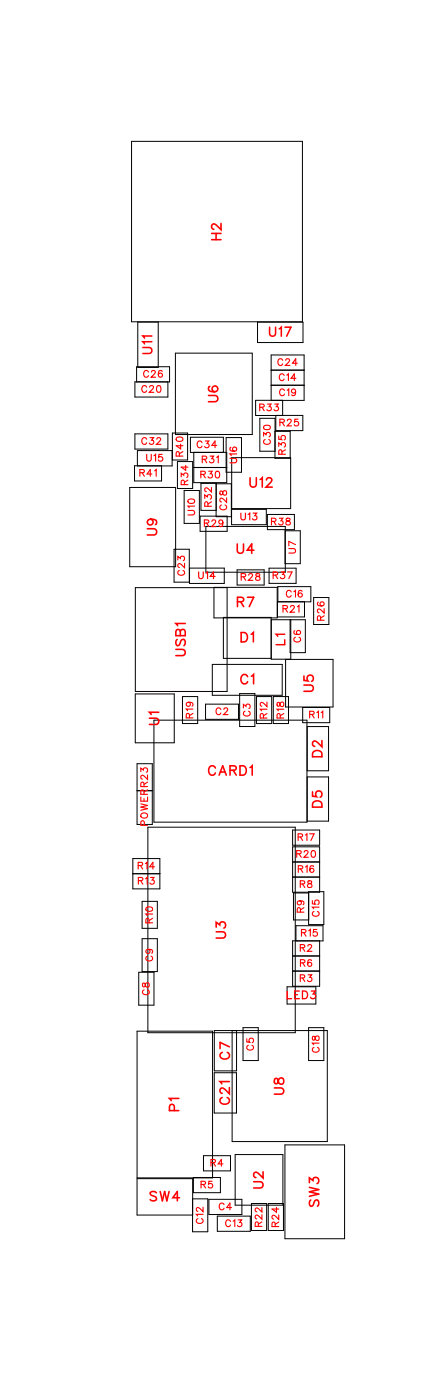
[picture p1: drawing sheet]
<svg xmlns="http://www.w3.org/2000/svg" width="33mm" height="106mm" viewBox="0 0 33 106" stroke-linecap="round" stroke-linejoin="round" font-family="sans-serif">
<g fill="none" stroke="#000" stroke-width=".08">
<path d="M9.8 36.9h3.5v6h-3.5zM10.2 32.8h2.5v1.2h-2.5zM10.4 24.4v3.4h1.5v-3.4M12.2 35.2v1.2h-2v-1.2l2.8 .1v-1.2h-2.6v1.2M12.7 28.9v1.1h-2.5v-1.1h2.6v-1.2h-2.5v1.2M13 32.8h1.2v2h-1.2zM13.2 26.7h5.8v6.2h-5.8zM13.4 34.9h1.1v2.1h-1.1zM13.9 37.1h1.2v2.5h-1.2zM14.6 34.2v2.3h2.5v-2.3h-2.7v-1.1h2.5v1.1M14.6 35.4h2.5M15.1 39.1h2.1v1.1h-2.1z"/>
<path d="M15.5 39.8h6v3.5h-6zM16.3 36.6h1.2v2.5h-1.2v-2.5h-1.1v2h1.1M17.1 33.1h1.1v2.6h-1.1zM17.5 38.5h2.6v1.2h-2.6zM17.5 34.6h4.4v3.9h-4.4zM20.2 38.9h2v1.2h-2zM20.5 30.3v-3.4h2.5v3.4h-3.7v1.1h3.6v1.2h-2.1v-1.2M20.5 28h2.5M20.5 29.2h2.5M20.5 29.1h2.5M20.8 32.6h1.1v2.1h-1.1v-3.1h-1.2v2.5h1.2M21.3 30.3v1.1"/>
<path d="M22.8 24.3v-13.6h-12.9v13.6l13 .1v1.5h-3.5v-1.5M10.2 52.5h3v3.7h-3zM10.2 44.5h6.9v7.8h-6.9zM10.3 57.8h1.2v4.6h-1.2zM10.3 59.8h1.2M11.6 54.5h11.6v7.7h-11.6zM13.1 41.6h1.2v2.4h-1.2zM13.8 52.7h1.1v2h-1.1zM14.3 43h2.6v1.1h-2.6zM15.5 53.3h2.5v1.1h-2.5zM16 50.3h5.3v2.3h-5.3zM16.2 44.4h4.7v2.3h-4.7z"/>
<path d="M16.9 46.7h3.6v3.1h-3.6zM17.9 43.1h2v1.2h-2zM18.1 52.5h1.1v2.5h-1.1zM19.4 52.7h1.1v2h-1.1zM20.3 43h2.1v1.1h-2.1zM20.6 52.7h1.2v2h-1.2zM21 45.5h2.5v-1.1h-2.5v1.1M21.5 40.2h1.2v2.4h-1.2M21.6 49.9h3.5v3.6h-3.5zM22 46.9v3h-1.5v-3h2.6v2.5h-1.2v-2.5M22.9 53.5h2v1.2h-2zM23 45.5v1.2h-2"/>
<path d="M23.2 55h1.6v3.3h-1.6M23.2 58.8h1.6v3.3h-1.6M23.7 45.2h1.1v2h-1.1zM10 65h2.1v2.3h-2.1zM10 66.1h2.1M10.4 78h5.7v11.1h-5.7zM10.5 73.6h1.1v2.4h-1.1zM10.7 71h1.2v2.5h-1.2zM10.7 68.2h1.2v2h-1.2zM11.2 62.6h11.1v15.5h-11.1zM17.9 78v3h-1.7v-3h8.5v8.4h-7.2v-8.4M18.4 77.8h1.1v2.4h-1.1z"/>
<path d="M21.7 74.7h2.2v1.3h-2.2zM22.1 62.8h2v1.1h-2zM22.1 64.1h2v3.4h-2zM22.1 72.3h2M22.1 73.5h2M22.1 66.4h2M22.1 65.2h2M23.3 77.8h1.2v2.4h-1.2zM23.3 67.5h1.2v2.5h-1.2zM23.3 67.6h-1.1v2h1.1M24.1 71.2v3.4h-2v-3.4h2.3v-1.2h-2v1.2M14.5 90.7h1.2v2.5h-1.2v-4h-4.2v2.7h4.2"/>
<path d="M14.6 89.1h2v1.1h-2zM15.4 87.4h2v1.2h-2zM15.8 90.7h2.5v1.2h-2.5zM16.2 81.2h1.7v3h-1.7zM16.4 92h2.5v1.2h-2.5zM17.8 87.4h3.6v3.8h-3.6zM19 91.1h1.1v2h-1.1zM20.3 91.1h1.1v2h-1.1zM21.5 86.6h4.5v7.1h-4.5z"/>
</g>
<g fill="none" stroke="#f00" stroke-width=".12">
<path d="M16 18.1h.7M16 17.7h.7M16.3 17.7v.4M16.7 16.9v.5l-.3-.4-.3-.1-.1 .2v.1l.1 .1M10.8 26.3h.5l.2 .2-.1 .2h-.6M11.4 39.3a.22 .22 0 0 1 .2 .3 .22 .22 0 0 1-.4 .1 .22 .22 0 0 1 0-.4h.2a.34 .34 0 0 1 .4 .3l-.1 .1M11.5 25.9h-.7l.1 .1M11.5 25.4h-.7l.1 .2M15.7 29.9h.5l.3 .2-.1 .3h-.7M15.8 29.2v.1a.35 .35 0 0 0 .2 .4 .35 .35 0 0 0 .5-.3 .22 .22 0 0 0-.3-.2 .22 .22 0 0 0-.2 .2 .22 .22 0 0 0 .2 .2M18.9 36.1v.6l.2 .2 .2-.1 .1-.7M19.6 36.3l.2-.2v.8"/>
<path d="M20.1 36.3l.2-.2h.1l.1 .2-.1 .2-.3 .4h.5M20.4 24.8v.4l.2 .2 .2-.1v-.5M21.1 24.9l.1-.1v.6M21.5 24.8h.5l-.4 .6M11.1 40h.5l.2 .2-.1 .2-.6 .1M11.3 54.3h.5l.2 .2-.1 .3h-.6M12 53.9h-.7l.1 .2M13.3 49.1h.5l.2 .2-.1 .3h-.6M13.4 48.4l-.1 .1 .1 .3h.2l.2-.4h.1l.1 .1-.1 .3M13.6 47.8v-.1h-.3v.4h.7v-.3l-.1-.2-.3 .1v.4M14 47.2h-.7l.1 .1M16.3 58.1a.26 .26 0 0 0-.3-.2 .26 .26 0 0 0-.2 .3v.2a.26 .26 0 0 0 .2 .2 .26 .26 0 0 0 .3-.1"/>
<path d="M16.5 58.6l.3-.7 .3 .7M16.6 58.4h.4M17.4 58.3l.4-.1v-.2l-.4-.1v.7M17.6 58.3l.2 .3M17.9 41.2v.5l.2 .2 .3-.1v-.6M17.9 45.5h.4l.1-.2-.2-.1h-.3v.7M18.1 57.9h.3a.38 .38 0 0 1 .2 .4 .38 .38 0 0 1-.2 .3h-.3zM18.2 45.5l.2 .4M18.2 47.9h.2a.38 .38 0 0 1 .3 .3 .38 .38 0 0 1-.3 .4h-.2zM18.7 45.2h.5l-.4 .7M18.7 51.2a.26 .26 0 0 0-.3-.2 .26 .26 0 0 0-.2 .3v.2a.26 .26 0 0 0 .2 .2 .26 .26 0 0 0 .3-.1M18.9 58.1l.1-.2v.7"/>
<path d="M19 48l.1-.1v.7M19 51.2l.1-.2v.7M19.2 41.6h-.5l.3-.4v.7M23 51.8h.5l.2 .2-.1 .3h-.6M23 51.1v.4h.3a.25 .25 0 0 1-.1-.4 .25 .25 0 0 1 .4 .1 .25 .25 0 0 1-.1 .3M23.6 59.9v.3l.3 .1a.25 .25 0 0 1 0-.4 .25 .25 0 0 1 .4 0 .25 .25 0 0 1-.1 .4M23.7 56.9l.2-.1 .3 .1 .1 .4h-.7zM24.3 56v.5l-.3-.3-.3-.1-.1 .1v.1l.2 .2M16.3 70.5h.5l.2 .2-.1 .2-.6 .1M16.3 70.1v-.3l.3 .2a.24 .24 0 0 1 .4-.2 .24 .24 0 0 1-.1 .4M16.8 79.6a.26 .26 0 0 0-.2 .3 .26 .26 0 0 0 .3 .2h.2a.26 .26 0 0 0 .2-.2 .26 .26 0 0 0-.1-.3M17.3 79.2l-.7-.3v.4"/>
<path d="M23.7 60.7l.2-.1 .3 .1 .1 .4h-.7zM11.8 90.2l-.2-.1-.3 .1 .1 .2 .4 .3v.1l-.2 .1-.3-.1M12.1 90.1l.2 .8 .1-.8 .2 .8 .2-.8M13.2 84l-.1-.4h-.2l-.1 .4h.7M13.5 83.1h-.7l.1 .2M13.6 90.6h-.5l.3-.5v.8M16.8 83a.26 .26 0 0 0-.2 .3 .26 .26 0 0 0 .3 .2h.2a.26 .26 0 0 0 .2-.2 .26 .26 0 0 0-.1-.3M17.3 82.3v.5l-.3-.4-.3-.1-.1 .1v.2l.2 .1M17.3 81.8h-.7l.1 .2M19.2 89.4h.5l.2 .2-.1 .2-.6 .1M19.9 88.7v.4l-.4-.3-.2-.1-.1 .1v.2l.1 .1M20.7 82.3h.5l.2 .2-.1 .3h-.6"/>
<path d="M20.8 81.6v.4h.1l.3-.4a.24 .24 0 0 1 .2 .2 .24 .24 0 0 1-.2 .2l-.1-.1-.1-.3zM23.4 89.5v-.4l.2 .2a.24 .24 0 0 1 .4-.2 .25 .25 0 0 1-.1 .5M23.4 89.8l.7 .2-.7 .2 .7 .1-.7 .2M23.5 90.8l-.1 .2 .1 .3 .1-.1 .3-.4h.1l.1 .2-.1 .3"/>
</g>
<g fill="none" stroke="#f00" stroke-width=".08">
<path d="M10.6 35.8l.3-.1v-.1l-.3-.1v.5M10.7 35.8l.2 .2M11.1 29.3a.19 .19 0 0 0-.2-.1 .19 .19 0 0 0-.2 .2v.1a.19 .19 0 0 0 .2 .2 .19 .19 0 0 0 .2-.1M11.1 33.2a.19 .19 0 0 0-.2-.1 .19 .19 0 0 0-.2 .2v.1a.19 .19 0 0 0 .2 .2 .19 .19 0 0 0 .2-.1M11.2 28.2a.19 .19 0 0 0-.2-.2 .19 .19 0 0 0-.2 .2v.1a.19 .19 0 0 0 .2 .2 .19 .19 0 0 0 .2-.1M11.3 29.3l.2-.1 .1 .1-.3 .4h.3M11.3 33.1h.3l-.2 .2a.18 .18 0 0 1 .2 .3 .17 .17 0 0 1-.3-.1M11.4 28.2l.2-.2 .1 .2-.3 .3h.4M11.5 35.9h-.4l.2-.4v.5M11.7 35.6l.1-.1v.5M11.8 33.2l.2-.1 .1 .2-.3 .3h.4M11.9 29.2a.23 .23 0 0 1 .3 .2 .23 .23 0 0 1-.3 .3l-.1-.2z"/>
<path d="M12.2 28.1a.22 .22 0 0 0-.3 .2 .22 .22 0 0 0 .3 .2 .16 .16 0 0 0 0-.3 .16 .16 0 0 0-.2 .2M13.3 33.1a.25 .25 0 0 1 .3-.1 .25 .25 0 0 1 .2 .3 .25 .25 0 0 1-.3 .1 .25 .25 0 0 1-.2-.3zM13.5 34.5v-.3h-.1l-.1 .3h.5M13.6 33.6v.4l-.3-.3h.5M13.7 36.1v-.3l.2 .2a.17 .17 0 0 1 .2-.2 .17 .17 0 0 1 0 .3M13.8 34.2l-.3 .1M13.9 36.7v-.3l-.1-.1-.1 .4h.5M14 35.2v.4l-.3-.3h.5M14.2 38.6h.4l.1 .2-.1 .1-.4 .1M14.2 36.3l-.3 .2M14.2 37.8a.25 .25 0 0 1 .3-.1 .25 .25 0 0 1 .2 .3 .25 .25 0 0 1-.3 .1 .25 .25 0 0 1-.2-.3zM14.7 38.3h-.5l.1 .1"/>
<path d="M15.2 35.9h.3v-.2h-.3v.5M15.3 33.5a.19 .19 0 0 0-.3-.1 .19 .19 0 0 0-.1 .2v.1a.19 .19 0 0 0 .1 .2 .19 .19 0 0 0 .3-.1M15.3 34.8l.3-.1v-.1l-.3-.1v.5M15.3 35.9l.2 .3M15.4 39.6h.3l.1-.2-.4-.1v.5M15.4 34.8l.2 .2M15.5 37.7v-.3l.2 .2a.17 .17 0 0 1 .2-.1 .17 .17 0 0 1 0 .3M15.5 33.4h.3l-.2 .2a.17 .17 0 0 1 .2 .2 .17 .17 0 0 1-.3 0M15.6 39.6l.2 .2M15.7 38.3v-.3h-.1l-.1 .3h.5M15.8 35.7h.2l-.1 .1a.17 .17 0 0 1 .1 .3 .17 .17 0 0 1-.3 0M15.9 34.5h.2l-.1 .2a.17 .17 0 0 1 .1 .3 .17 .17 0 0 1-.3-.1"/>
<path d="M16 36.9v.3l-.4-.3-.1 .1 .1 .2M16 38l-.3 .1M16 39.5l.2-.2 .1 .2-.3 .3h.3M16.3 35.7a.23 .23 0 0 1 .3 .2 .23 .23 0 0 1-.3 .2v-.2zM16.4 33.7h-.4l.2-.3v.5M16.4 34.6l.1-.1v.5M16.6 37.2v.2h.1l.2-.3a.17 .17 0 0 1 .2 .2 .17 .17 0 0 1-.2 .2l-.1-.3zM16.7 38.2a.19 .19 0 0 0-.1 .2 .19 .19 0 0 0 .2 .2h.1a.19 .19 0 0 0 .2-.2 .19 .19 0 0 0-.1-.2M16.8 39.5a.16 .16 0 0 1-.2 .1 .16 .16 0 0 1 0-.2 .16 .16 0 0 1 .2 0v.4h-.3M17.1 37.7v.3l-.4-.3-.1 .1 .1 .2M19.6 30.8h.3l.1-.1-.4-.1v.5M19.8 30.8l.2 .3"/>
<path d="M19.9 33v-.3l.2 .2a.17 .17 0 0 1 .3-.1 .17 .17 0 0 1-.1 .3M19.9 32.2a.25 .25 0 0 1 .3-.1 .25 .25 0 0 1 .2 .3 .25 .25 0 0 1-.3 .1 .25 .25 0 0 1-.2-.3zM20 33.3a.19 .19 0 0 0-.1 .2 .19 .19 0 0 0 .2 .1h.1a.19 .19 0 0 0 .2-.1 .19 .19 0 0 0-.1-.2M20.2 30.6h.3l-.2 .2a.17 .17 0 0 1 .2 .2 .17 .17 0 0 1-.3 0M20.5 39.4h.3v-.1l-.3-.1v.5M20.7 39.4l.1 .3M20.7 30.6h.3l-.1 .2a.17 .17 0 0 1 .1 .2 .17 .17 0 0 1-.3 0M21 33.8v-.3l.2 .2a.18 .18 0 0 1 .3-.2 .17 .17 0 0 1 0 .3M21 33v.2l.3 .1a.18 .18 0 0 1 0-.3 .18 .18 0 0 1 .2 0 .18 .18 0 0 1 0 .3M21.1 39.2h.3l-.2 .2a.17 .17 0 0 1 .1 .3 .17 .17 0 0 1-.3-.1M21.1 32l.3-.1 .1-.1-.4-.1v.5M21.3 34.4v-.3l-.2-.1-.1 .4h.6"/>
<path d="M21.3 32l.2 .2M21.3 27.3a.19 .19 0 0 0-.2-.2 .19 .19 0 0 0-.1 .2v.2a.19 .19 0 0 0 .1 .2 .19 .19 0 0 0 .2-.2M21.5 28.4a.19 .19 0 0 0-.3-.1 .19 .19 0 0 0-.1 .2v.1a.19 .19 0 0 0 .1 .2 .19 .19 0 0 0 .3-.1M21.5 29.5a.19 .19 0 0 0-.2-.1 .19 .19 0 0 0-.2 .2v.1a.19 .19 0 0 0 .2 .2 .19 .19 0 0 0 .2-.1M21.6 34l-.3 .2M21.6 27.3l.2-.2 .1 .2-.3 .4h.3M21.6 39.2v.2l.3 .1a.17 .17 0 0 1-.1 .2 .17 .17 0 0 1-.2-.2l.3-.2v-.1zM21.7 28.4l.1-.1v.5M21.7 29.5l.1-.1v.5M21.7 31.8l.2-.1 .1 .2-.3 .3h.3M22.3 29.6a.16 .16 0 0 1-.2 .1 .16 .16 0 0 1-.1-.2 .16 .16 0 0 1 .3 0l-.1 .4h-.2M22.3 28.6h-.3l.2-.3v.5"/>
<path d="M22.5 27.5h-.4l.2-.4v.6M22.5 31.7h-.2l-.1 .2a.18 .18 0 0 1 .3 0 .18 .18 0 0 1 0 .3 .18 .18 0 0 1-.3-.1M10.6 58.4v-.3l.2 .2a.18 .18 0 0 1 .3-.2 .17 .17 0 0 1-.1 .3M10.9 59.5v-.3h-.2l-.1 .3h.5M11.1 58.6v.4l-.3-.3-.2 .1 .2 .1M11.1 59.8l-.2 .1M11.1 59.2l-.2 .1M13.4 42.4v-.3l.2 .1a.17 .17 0 0 1 .3-.1 .17 .17 0 0 1-.1 .3M13.5 43.2a.19 .19 0 0 0-.1 .2 .19 .19 0 0 0 .2 .1h.1a.19 .19 0 0 0 .2-.1 .19 .19 0 0 0-.1-.2M13.9 42.6v.4l-.3-.4-.2 .1 .1 .2M14.2 53.1a.16 .16 0 0 1 .2 .2 .16 .16 0 0 1-.3 .1 .16 .16 0 0 1 0-.2h.4v.2M14.3 54.3v-.3h-.1l-.1 .3h.5"/>
<path d="M14.6 53.6h-.5l.1 .2M14.6 54l-.3 .1M16.7 53.7a.19 .19 0 0 0-.2-.1 .19 .19 0 0 0-.2 .2v.1a.19 .19 0 0 0 .2 .2 .19 .19 0 0 0 .2-.2M16.9 53.7l.2-.1 .1 .1-.3 .4h.3M18.2 43.6h.3l.1-.1-.4-.1v.5M18.4 53.6v-.3l.2 .1a.17 .17 0 0 1 .2-.1 .17 .17 0 0 1 0 .3M18.4 43.6l.2 .3M18.5 53.8a.19 .19 0 0 0-.1 .2 .19 .19 0 0 0 .2 .2h.1a.19 .19 0 0 0 .2-.2 .19 .19 0 0 0-.1-.2M18.8 43.5l.2-.1 .1 .1-.3 .4h.3M19.3 43.4v.2l.3 .1a.17 .17 0 0 1-.1 .2 .17 .17 0 0 1-.2-.2l.3-.2v-.1zM19.9 54.3v-.3h-.2v.3h.5M20.2 53.7h-.5v.1"/>
<path d="M20.2 53.1v.4l-.4-.4-.1 .1 .1 .2M20.2 54l-.3 .2M20.6 43.5h.3l.1-.1-.4-.1v.5M20.8 43.5l.2 .3M20.9 53.2v.2h.1l.3-.3a.17 .17 0 0 1 .1 .2 .17 .17 0 0 1-.1 .2l-.2-.3zM21.2 54.3l-.1-.3h-.1l-.1 .3h.5M21.2 43.3h.3l-.2 .2a.17 .17 0 0 1 .2 .2 .17 .17 0 0 1-.3 0M21.4 46.1l.3-.1v-.1l-.3-.1v.5M21.4 53.7h-.5l.1 .1M21.4 54l-.2 .2M21.5 46.1l.2 .2M21.7 43.3h.3l-.2 .5"/>
<path d="M21.8 41.5h.4l.1 .2-.1 .1h-.4M21.9 45.9l.2-.1 .1 .2-.3 .3h.4M22 44.8a.19 .19 0 0 0-.2-.1 .19 .19 0 0 0-.2 .2v.1a.19 .19 0 0 0 .2 .2 .19 .19 0 0 0 .2-.1M22.2 44.8l.1-.1v.5M22.3 47.7h-.1a.22 .22 0 0 0 .2 .3 .22 .22 0 0 0 .2-.3 .16 .16 0 0 0-.2 .1 .16 .16 0 0 0 .1 .2M22.3 48.2a.19 .19 0 0 0-.1 .2 .19 .19 0 0 0 .2 .2h.1a.19 .19 0 0 0 .2-.2 .19 .19 0 0 0-.1-.2M22.3 41.2l-.5-.2v.3M22.5 45.9l.1-.1v.5M22.8 44.7a.22 .22 0 0 0-.3 .2 .22 .22 0 0 0 .3 .2 .16 .16 0 0 0-.1-.2 .16 .16 0 0 0-.2 .1M23.4 54.1l.3-.1v-.1l-.3-.1v.5M23.6 54.1l.1 .2M23.9 53.9l.1-.1v.5"/>
<path d="M24 45.6a.22 .22 0 0 0 .2 .3 .22 .22 0 0 0 .2-.3 .16 .16 0 0 0-.2 0 .16 .16 0 0 0 .1 .2M24.2 46.9v-.3h-.1l-.1 .3h.5M24.3 53.9l.1-.1v.5M24.5 46v.4l-.4-.3-.1 .1 .1 .2M24.5 46.6l-.3 .2M10.4 65.5h.3l.1-.2-.4-.1v.6M10.4 66.6h.3l.1-.1-.4-.1v.5M10.6 65.5l.2 .3M10.6 66.6l.2 .3M10.6 60.8l.5 .1-.5 .2 .5 .1-.5 .1M10.6 60.3v.3h.5v-.3M10.8 74.4v.2l.1 .1 .2-.3a.17 .17 0 0 1 .2 .1 .17 .17 0 0 1-.2 .2l-.2-.3z"/>
<path d="M10.9 60.1v-.3h-.2l-.1 .3h.5M10.9 60.4v.2M10.9 74.9a.19 .19 0 0 0-.1 .2 .19 .19 0 0 0 .2 .2h.1a.19 .19 0 0 0 .2-.2 .19 .19 0 0 0-.2-.2M10.9 62.4v-.3h-.2l-.1 .3h.5M11 65.3l.1-.1v.6M11 66.5l.1-.1v.5M11 68.7a.25 .25 0 0 1 .4-.1 .25 .25 0 0 1 .1 .3 .25 .25 0 0 1-.3 .1 .25 .25 0 0 1-.2-.3zM11.1 72.3a.19 .19 0 0 0-.1 .3 .19 .19 0 0 0 .2 .1h.1a.19 .19 0 0 0 .2-.1 .19 .19 0 0 0-.1-.3M11.2 71.8a.16 .16 0 0 1 .1 .2 .16 .16 0 0 1-.2 .1 .16 .16 0 0 1 0-.3l.4 .1v.2M11.3 69.8l-.1-.3h-.1l-.1 .3h.5M11.4 66.4h.2l-.1 .2a.17 .17 0 0 1 .1 .3 .17 .17 0 0 1-.3-.1M11.5 69.2h-.5l.1 .1"/>
<path d="M11.5 69.5l-.2 .1M11.7 65.6h-.4l.2-.4v.6M18.6 78.6v.2l.3 .1a.18 .18 0 0 1-.1-.3 .18 .18 0 0 1 .3 0 .18 .18 0 0 1-.1 .3M18.8 79.1a.19 .19 0 0 0-.2 .2 .19 .19 0 0 0 .2 .1h.2a.19 .19 0 0 0 .1-.1 .19 .19 0 0 0-.1-.2M22.4 64.6h.3v-.1l-.3-.1v.5M22.5 63.3h.3l.1-.1-.4-.1v.5M22.5 65.7h.3l.1-.1-.4-.1v.5M22.6 64.6l.1 .3M22.6 68.2a.16 .16 0 0 1 .1 .2 .16 .16 0 0 1-.2 0 .16 .16 0 0 1 0-.2h.4v.2M22.7 71.7h.3v-.1l-.3-.1v.5M22.7 74h.3v-.2h-.3v.5M22.7 66.9h.3v-.2l-.3-.1v.5"/>
<path d="M22.7 63.3l.2 .3M22.7 69v-.3h-.2l-.1 .3h.6M22.7 72.9l.3-.1v-.1l-.3-.1v.5M22.7 65.7l.2 .3M22.8 70.6l.3-.1v-.1l-.3-.1v.5M22.8 71.7l.2 .3M22.8 74l.2 .3M22.8 66.9l.2 .2M22.9 72.9l.1 .2M22.9 70.6l.2 .2M23 68.7l-.3 .1M23 64.5l.2-.1 .1 .1-.4 .4h.4"/>
<path d="M23.1 63.2l.1-.1v.5M23.1 65.6l.1-.1v.5M23.2 71.6l.2-.1 .1 .1-.3 .4h.4M23.3 73.8h.2l-.1 .1a.17 .17 0 0 1 .1 .3 .17 .17 0 0 1-.3 0M23.3 66.7v.1l.3 .2a.17 .17 0 0 1-.2 .2 .17 .17 0 0 1-.2-.2l.3-.2v-.1zM23.3 70.4l.1-.1v.5M23.4 63.1h.3l-.2 .5M23.5 72.7v-.1a.22 .22 0 0 0-.3 .3 .22 .22 0 0 0 .3 .1 .16 .16 0 0 0-.1-.2 .16 .16 0 0 0-.2 .1M23.6 64.4a.23 .23 0 0 1 .2 .2 .23 .23 0 0 1-.2 .2l-.1-.2zM23.6 68.1v.3h.2a.18 .18 0 0 1 0-.3 .18 .18 0 0 1 .3 .1 .18 .18 0 0 1-.1 .2M23.6 78.4v.3h.1l.2-.3a.17 .17 0 0 1 .2 .1 .17 .17 0 0 1-.2 .2l-.1-.3zM23.7 65.6v-.1a.22 .22 0 0 0-.3 .2 .22 .22 0 0 0 .3 .2 .16 .16 0 0 0-.1-.2 .16 .16 0 0 0-.2 .1"/>
<path d="M23.7 69a.19 .19 0 0 0-.1 .2 .19 .19 0 0 0 .2 .1h.1a.19 .19 0 0 0 .2-.1 .19 .19 0 0 0-.1-.2M23.7 79.2a.19 .19 0 0 0-.1 .3 .19 .19 0 0 0 .2 .1h.1a.19 .19 0 0 0 .2-.1 .19 .19 0 0 0-.1-.3M23.9 70.3h-.2v.2a.18 .18 0 0 1 .2 0 .18 .18 0 0 1 0 .3 .18 .18 0 0 1-.3-.1M24.1 68.6h-.5l.1 .2M24.1 78.9h-.5l.1 .1M14.9 92.2a.19 .19 0 0 0-.1 .2 .19 .19 0 0 0 .2 .2h.1a.19 .19 0 0 0 .2-.2 .19 .19 0 0 0-.1-.2M15.2 89.6h.3v-.1l-.3-.1v.5M15.3 91.9h-.5l.1 .1M15.3 91.3v.4l-.3-.3-.2 .1 .1 .1M15.4 89.6l.1 .3M15.9 88l.3-.1 .1-.1-.4-.1v.5M16 89.4h-.2l-.1 .2a.18 .18 0 0 1 .3 0 .18 .18 0 0 1 0 .3 .18 .18 0 0 1-.3-.1"/>
<path d="M16.1 88l.2 .2M16.8 88.1h-.3l.2-.4v.5M16.9 91.1a.19 .19 0 0 0-.2-.1 .19 .19 0 0 0-.1 .2v.1a.19 .19 0 0 0 .1 .2 .19 .19 0 0 0 .2-.1M17.4 92.4a.19 .19 0 0 0-.2-.1 .19 .19 0 0 0-.2 .2v.1a.19 .19 0 0 0 .2 .2 .19 .19 0 0 0 .2-.1M17.5 91.4h-.4l.3-.4v.5M17.6 92.4l.1-.1v.5M18 92.3h.2l-.1 .2a.17 .17 0 0 1 .1 .3 .17 .17 0 0 1-.3-.1M19.5 92.8v-.3l-.1-.1-.1 .4h.5M19.8 91.9v.3l-.4-.3-.1 .1 .1 .2M19.8 91.4v.3l-.4-.3-.1 .1 .1 .2M19.8 92.4l-.3 .2M20.8 92.8v-.3h-.2l-.1 .3h.5"/>
<path d="M20.9 91.4v.3l-.4-.2h.5M21 91.9v.4l-.3-.4-.2 .1 .2 .2M21 92.5l-.2 .1"/>
<circle cx="10.9" cy="61.7" r=".23"/>
</g>
<path d="M21.5 48h-.7l.2 .1M21.5 48.4v.4h-.7" fill="none" stroke="#f00" stroke-width=".11"/>
<path d="M21.7 75v.6h.3M22.3 75.3h.2M22.6 75h-.3v.6h.3M22.8 75h.2a.31 .31 0 0 1 .2 .3 .31 .31 0 0 1-.2 .3h-.2zM23.5 75h.3l-.2 .2a.19 .19 0 0 1 .2 .3 .19 .19 0 0 1-.3 0" fill="none" stroke="#f00" stroke-width=".1"/>
<path d="M11.1 34.4v.3l.1 .2 .2-.1v-.4M11.6 34.5l.1-.1v.5M12.2 34.4h-.2v.2a.18 .18 0 0 1 .3 0 .18 .18 0 0 1-.1 .3 .18 .18 0 0 1-.2-.1M17.4 34.7h.3l.2 .1-.1 .2h-.4M17.4 33.8v.1a.22 .22 0 0 0 .2 .3 .22 .22 0 0 0 .2-.4 .16 .16 0 0 0-.2 .1 .16 .16 0 0 0 .1 .2M17.9 34.3h-.5l.1 .2M18.2 38.8v.4l.1 .1h.2v-.5M18.7 38.9l.2-.1v.5M19.1 38.8h.3l-.2 .2a.18 .18 0 0 1 .2 .3 .17 .17 0 0 1-.3-.1M15 43.3v.3l.1 .2 .2-.1v-.4M15.5 43.4l.2-.1v.5M16.2 43.6h-.3l.2-.3v.5" fill="none" stroke="#f00" stroke-width=".09"/>
<g font-size="1.2" fill="#fff">
<text x="17" y="18.2" transform="rotate(-90 17 18.2)">H2</text>
<text x="11.8" y="26.8" transform="rotate(-90 11.8 26.8)">U11</text>
<text x="20.3" y="25.7">U17</text>
<text x="16.7" y="30.5" transform="rotate(-90 16.7 30.5)">U6</text>
<text x="12.1" y="40.5" transform="rotate(-90 12.1 40.5)">U9</text>
<text x="18.8" y="37.2">U12</text>
<text x="17.9" y="42.2">U4</text>
<text x="17.9" y="46.2">R7</text>
<text x="14.3" y="49.7" transform="rotate(-90 14.3 49.7)">USB1</text>
<text x="18.1" y="52">C1</text>
<text x="18.2" y="48.9">D1</text>
<text x="24" y="52.4" transform="rotate(-90 24 52.4)">U5</text>
<text x="12.3" y="54.9" transform="rotate(-90 12.3 54.9)">U1</text>
<text x="15.7" y="58.9">CARD1</text>
<text x="24.6" y="57.3" transform="rotate(-90 24.6 57.3)">D2</text>
<text x="24.6" y="61.1" transform="rotate(-90 24.6 61.1)">D5</text>
<text x="17.3" y="71" transform="rotate(-90 17.3 71)">U3</text>
<text x="17.6" y="83.6" transform="rotate(-90 17.6 83.6)">C21</text>
<text x="17.6" y="80.2" transform="rotate(-90 17.6 80.2)">C7</text>
<text x="21.7" y="82.8" transform="rotate(-90 21.7 82.8)">U8</text>
<text x="13.8" y="84.1" transform="rotate(-90 13.8 84.1)">P1</text>
<text x="20.2" y="89.9" transform="rotate(-90 20.2 89.9)">U2</text>
<text x="11.3" y="91.2">SW4</text>
<text x="24.4" y="91.3" transform="rotate(-90 24.4 91.3)">SW3</text>
</g>
<text font-size="1.1" fill="#fff" x="21.8" y="48.8" transform="rotate(-90 21.8 48.8)">L1</text>
<text font-size="1" fill="#fff" x="21.6" y="75.8">LED3</text>
<g font-size=".9" fill="#fff">
<text x="10.7" y="29.9">C20</text>
<text x="10.8" y="28.8">C26</text>
<text x="20.9" y="27.9">C24</text>
<text x="21.1" y="29">C14</text>
<text x="10.7" y="33.8">C32</text>
<text x="11" y="35.1">U15</text>
<text x="14" y="34.6" transform="rotate(-90 14 34.6)">R40</text>
<text x="14.8" y="34.1">C34</text>
<text x="15.2" y="35.2">R31</text>
<text x="18.1" y="35.1" transform="rotate(-90 18.1 35.1)">U16</text>
<text x="19.6" y="31.3">R33</text>
<text x="20.6" y="33.7" transform="rotate(-90 20.6 33.7)">C30</text>
<text x="21.1" y="30.1">C19</text>
<text x="21.1" y="32.4">R25</text>
<text x="21.8" y="34.4" transform="rotate(-90 21.8 34.4)">R35</text>
<text x="10.5" y="36.2">R41</text>
<text x="14.4" y="36.7" transform="rotate(-90 14.4 36.7)">R34</text>
<text x="14.9" y="39" transform="rotate(-90 14.9 39)">U10</text>
<text x="15.1" y="36.4">R30</text>
<text x="15.4" y="40.1">R29</text>
<text x="16.2" y="38.3" transform="rotate(-90 16.2 38.3)">R32</text>
<text x="17.3" y="38.6" transform="rotate(-90 17.3 38.6)">C28</text>
<text x="18.1" y="39.6">U13</text>
<text x="20.5" y="39.9">R38</text>
<text x="22.5" y="41.9" transform="rotate(-90 22.5 41.9)">U7</text>
<text x="14.1" y="43.6" transform="rotate(-90 14.1 43.6)">C23</text>
<text x="15" y="44">U14</text>
<text x="18.2" y="44.1">R28</text>
<text x="20.6" y="44">R37</text>
<text x="21.3" y="46.5">R21</text>
<text x="21.6" y="45.4">C16</text>
<text x="24.7" y="47" transform="rotate(-90 24.7 47)">R26</text>
<text x="22.9" y="48.6" transform="rotate(-90 22.9 48.6)">C6</text>
<text x="14.8" y="54.4" transform="rotate(-90 14.8 54.4)">R19</text>
<text x="16.3" y="54.3">C2</text>
<text x="19.1" y="54.2" transform="rotate(-90 19.1 54.2)">C3</text>
<text x="20.4" y="54.4" transform="rotate(-90 20.4 54.4)">R12</text>
<text x="21.6" y="54.4" transform="rotate(-90 21.6 54.4)">R18</text>
<text x="23.3" y="54.5">R11</text>
<text x="10.4" y="66">R14</text>
<text x="11.4" y="62.5" transform="rotate(-90 11.4 62.5)">POWERR23</text>
<text x="22.4" y="65.1">R20</text>
<text x="22.5" y="63.8">R17</text>
<text x="10.4" y="67.1">R13</text>
<text x="11.7" y="69.9" transform="rotate(-90 11.7 69.9)">R10</text>
<text x="22.5" y="66.2">R16</text>
<text x="22.6" y="67.4">R8</text>
<text x="22.7" y="71">R15</text>
<text x="23.2" y="69.1" transform="rotate(-90 23.2 69.1)">R9</text>
<text x="24.3" y="69.4" transform="rotate(-90 24.3 69.4)">C15</text>
<text x="11.5" y="75.3" transform="rotate(-90 11.5 75.3)">C8</text>
<text x="11.7" y="72.7" transform="rotate(-90 11.7 72.7)">C9</text>
<text x="22.6" y="72.2">R2</text>
<text x="22.6" y="74.5">R3</text>
<text x="22.6" y="73.3">R6</text>
<text x="19.4" y="79.5" transform="rotate(-90 19.4 79.5)">C5</text>
<text x="24.3" y="79.7" transform="rotate(-90 24.3 79.7)">C18</text>
<text x="15.9" y="88.4">R4</text>
<text x="15.1" y="90.1">R5</text>
<text x="15.5" y="92.6" transform="rotate(-90 15.5 92.6)">C12</text>
<text x="16.5" y="91.7">C4</text>
<text x="17" y="93">C13</text>
<text x="20" y="92.8" transform="rotate(-90 20 92.8)">R22</text>
<text x="21.3" y="92.8" transform="rotate(-90 21.3 92.8)">R24</text>
</g>
</svg>
